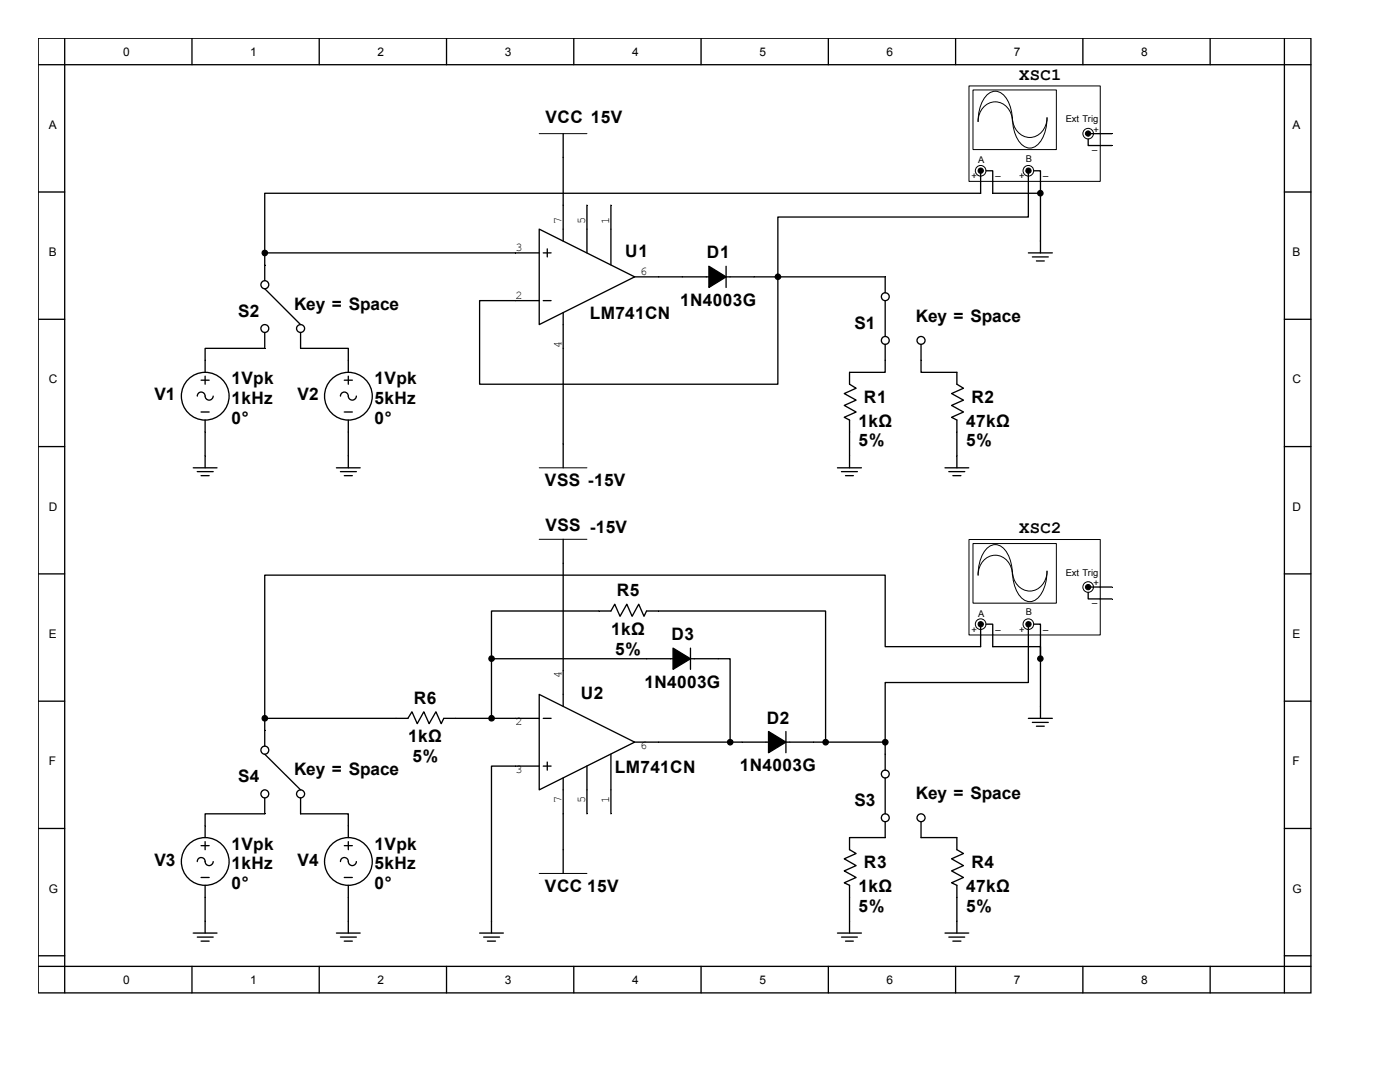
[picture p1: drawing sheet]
<svg xmlns="http://www.w3.org/2000/svg" width="279mm" height="216mm" viewBox="0 0 279 216" stroke-linecap="round" stroke-linejoin="round" font-family="sans-serif">
<g fill="none" stroke="#000" stroke-width=".26">
<path d="M7.6 7.6h254v190.5h-254zM7.6 12.9h254M12.9 7.6v190.5M38.3 7.6v5.3M63.7 7.6v5.3M89.1 7.6v5.3M114.5 7.6v5.3M139.9 7.6v5.3M165.3 7.6v5.3M190.7 7.6v5.3M216.1 7.6v5.3M241.5 7.6v5.3"/>
<path d="M256.3 7.6v190.5M7.6 38.3h5.3M112.4 26.7v21.4M256.3 38.3h5.3M102.9 50.5h4.7M107.6 45.7l19.1 9.5-19.1 9.6zM108.4 50.5h1.6M108.4 60h1.6M109.2 49.7v1.6M117.1 40.9v9.6M121.9 40.9v11.9M126.7 55.2h4.7"/>
<path d="M176.7 58.4v-3.2h-21.5v21.5h-59.5v-16.7h11.9M176.7 60v7.1M7.6 63.7h5.3M39.4 79a.78 .78 0 0 1 .8-.8 .78 .78 0 0 1 .7 .8 .8 .8 0 0 0 .8 .8 .8 .8 0 0 0 .8-.8M40.1 75.9h1.6M40.9 71.9v2.4M40.9 75.1v1.6M112.4 62.4v30.9M176.7 68.7v5.6h-7.2v2.4l1.4 .8-2.4 1 2.4 1.3-2.4 1.1 2.4 1.3-2.4 1.1 1 .5v9.5M183.8 68.7v5.6h7.2v2.4l1.3 .8-2.4 1 2.4 1.3-2.4 1.1 2.4 1.3-2.4 1.1 1.1 .5v9.5M256.3 63.7h5.3M7.6 89.1h5.3"/>
<path d="M38.6 93.3h4.7M39.4 94.1h3.1M40.1 94.9h1.6M40.1 82.2h1.6M40.9 83.8v9.5M167.1 93.3h4.8M167.9 94.1h3.2M168.7 94.9h1.6M188.6 93.3h4.7M189.4 94.1h3.1M190.2 94.9h1.6M256.3 89.1h5.3"/>
<path d="M7.6 114.5h5.3M256.3 114.5h5.3M7.6 139.9h5.3M256.3 139.9h5.3M7.6 165.3h5.3M256.3 165.3h5.3M7.6 190.7h5.3M7.6 192.8h254M38.3 192.8v5.3M63.7 192.8v5.3M89.1 192.8v5.3M114.5 192.8v5.3"/>
<path d="M139.9 192.8v5.3M165.3 192.8v5.3M190.7 192.8v5.3M216.1 192.8v5.3M241.5 192.8v5.3M256.3 190.7h5.3"/>
<circle cx="155.3" cy="55.2" r=".53"/>
<circle cx="176.7" cy="59.2" r=".79"/>
<circle cx="41" cy="79.1" r="4.8"/>
<circle cx="176.7" cy="67.9" r=".79"/>
<circle cx="183.8" cy="67.9" r=".79"/>
</g>
<path d="M107.6 26.7h9.5M107.6 93.3h9.5" fill="none" stroke="#000" stroke-width=".2"/>
<circle cx="155.3" cy="55.2" r=".53" fill="#000"/>
<path d="M193.4 17.2h26.2v19h-26.2z" fill="#fff"/>
<path d="M193.4 17.1h26.2v19.1h-26.2z" fill="none" stroke="#000" stroke-width=".2"/>
<path d="M194.2 18h16.6v11.8h-16.6z" fill="#fff"/>
<path d="M194.2 17.9h16.6v11.9h-16.6zM196.9 19a2.35 2.35 0 0 1 3.9 .6 8.3 8.3 0 0 1 1.3 4.7 3.5 3.5 0 0 0-1.7-3.4 3.5 3.5 0 0 0-3.7 .1 4.1 4.1 0 0 0-1.5 3.3 7.7 7.7 0 0 1 1.7-5.3zM202.1 23.5a3.5 3.5 0 0 0 1.6 3.3 3.5 3.5 0 0 0 3.7 0 4.1 4.1 0 0 0 1.6-3.3 7.2 7.2 0 0 1-2.3 5.7 2.39 2.39 0 0 1-3.4-1.1 8.2 8.2 0 0 1-1.2-4.6z" fill="none" stroke="#000" stroke-width=".2"/>
<circle cx="205.2" cy="34.1" r="1.06" fill="#fff"/>
<circle cx="205.2" cy="34.1" r="1.06" fill="none" stroke="#000" stroke-width=".2"/>
<circle cx="195.7" cy="34.1" r="1.06" fill="#fff"/>
<circle cx="195.7" cy="34.1" r="1.06" fill="none" stroke="#000" stroke-width=".2"/>
<circle cx="217.2" cy="26.7" r="1.06" fill="#fff"/>
<g fill="none" stroke="#000" stroke-width=".2">
<path d="M107.6 107.6h9.5M107.6 174.3h9.5"/>
<circle cx="195.7" cy="34.1" r=".53"/>
<circle cx="205.2" cy="34.1" r=".53"/>
<circle cx="217.2" cy="26.6" r=".52"/>
<circle cx="217.2" cy="26.7" r="1.06"/>
</g>
<g fill="none" stroke="#000" stroke-width=".26">
<path d="M195.7 34.6v4h-142.9v11.9M196.8 34.1h1.3v4.5h9.5M205.2 34.1v9.2h-50v11.9M206.3 34.1h1.3v16.4M217.2 27.7v1.3h4.7M217.4 26.7h4.5M52.8 50.5h50.1M52.8 57.6l7.2 7.2M52.8 50.5v5.5M205.2 50.5h4.8M206 51.3h3.2M206.8 52.1h1.6"/>
<path d="M52.8 66.3v3.2h-11.9v2.4M60 66.3v3.2h9.5v4.8M67.9 79a.78 .78 0 0 1 .8-.8 .78 .78 0 0 1 .8 .8 .8 .8 0 0 0 .8 .8 .8 .8 0 0 0 .8-.8M68.7 75.9h1.6M69.5 75.1v1.6M67.1 93.3h4.8M67.9 94.1h3.2M68.7 94.9h1.6M68.7 82.2h1.6M69.5 83.8v9.5M112.4 107.6v4.8M107.6 138.6l19.1 9.5-19.1 9.5z"/>
<path d="M112.4 133.8v7.2M102.9 152.9h4.7M102.9 143.3h4.7M108.4 152.9h1.6M108.4 143.3h1.6M109.2 152.1v1.6M112.4 155.2v7.2M117.1 152.9v9.5M121.9 150.5v11.9M126.7 148.1h4.7M176.7 150.5v3.2M176.7 155.2v7.2"/>
<path d="M205.2 143.3h4.8M206 144.1h3.2M206.8 144.9h1.6M207.6 141v2.3M39.4 171.9a.78 .78 0 0 1 .8-.8 .78 .78 0 0 1 .7 .8 .8 .8 0 0 0 .8 .8 .8 .8 0 0 0 .8-.8M40.1 168.7h1.6M40.1 175.1h1.6M40.9 164.8v2.3M40.9 167.9v1.6M40.9 176.7v2.4M112.4 169.5v4.8M169.5 167.1v2.4l1.4 .8-2.4 1.1 2.4 1.3-2.4 1.1 2.4 1.3-2.4 1 1 .6v2.4"/>
<path d="M176.7 164v3.1M183.8 164v3.1M191 167.1v2.4l1.3 .8-2.4 1.1 2.4 1.3-2.4 1.1 2.4 1.3-2.4 1 1.1 .6v2.4M38.6 186.2h4.7M39.4 187h3.1M40.1 187.8h1.6M40.9 183.8v2.4M67.1 186.2h4.8M67.9 187h3.2M68.7 187.8h1.6M69.5 183.8v2.4M167.1 186.2h4.8"/>
<path d="M167.9 187h3.2M168.7 187.8h1.6M169.5 183.8v2.4M188.6 186.2h4.7M189.4 187h3.1M190.2 187.8h1.6M191 183.8v2.4"/>
<circle cx="207.6" cy="38.5" r=".53"/>
<circle cx="52.8" cy="56.8" r=".79"/>
<circle cx="52.8" cy="50.5" r=".54"/>
<circle cx="52.8" cy="65.6" r=".79"/>
<circle cx="60" cy="65.6" r=".79"/>
<circle cx="69.5" cy="79.1" r="4.8"/>
<circle cx="176.7" cy="154.5" r=".79"/>
<circle cx="41" cy="171.9" r="4.8"/>
<circle cx="176.7" cy="163.2" r=".79"/>
<circle cx="183.8" cy="163.2" r=".79"/>
</g>
<g fill="#000">
<circle cx="195.7" cy="34.1" r=".53"/>
<circle cx="205.2" cy="34.1" r=".53"/>
<circle cx="207.6" cy="38.5" r=".53"/>
<circle cx="217.2" cy="26.6" r=".52"/>
<circle cx="52.8" cy="50.5" r=".54"/>
</g>
<path d="M193.4 107.7h26.2v19h-26.2z" fill="#fff"/>
<path d="M193.4 107.7h26.2v19h-26.2z" fill="none" stroke="#000" stroke-width=".2"/>
<path d="M194.2 108.5h16.6v11.9h-16.6z" fill="#fff"/>
<path d="M194.2 108.5h16.6v11.9h-16.6zM196.9 109.5a2.35 2.35 0 0 1 3.9 .6 8.4 8.4 0 0 1 1.3 4.7 3.5 3.5 0 0 0-4.8-3.7 4 4 0 0 0-2.1 3.7 7.8 7.8 0 0 1 1.7-5.3zM202.1 114a3.5 3.5 0 0 0 4.7 3.6 4 4 0 0 0 2.2-3.6 7.3 7.3 0 0 1-2.3 5.7 2.38 2.38 0 0 1-3.4-1.1 8.3 8.3 0 0 1-1.2-4.6z" fill="none" stroke="#000" stroke-width=".2"/>
<circle cx="205.2" cy="124.5" r="1.06" fill="#fff"/>
<circle cx="205.2" cy="124.5" r="1.06" fill="none" stroke="#000" stroke-width=".2"/>
<circle cx="195.7" cy="124.5" r="1.06" fill="#fff"/>
<circle cx="195.7" cy="124.5" r="1.06" fill="none" stroke="#000" stroke-width=".2"/>
<circle cx="217.2" cy="117.1" r="1.06" fill="#fff"/>
<g fill="none" stroke="#000" stroke-width=".2">
<circle cx="217.2" cy="117.2" r=".53"/>
<circle cx="217.2" cy="117.1" r="1.06"/>
<circle cx="195.7" cy="124.6" r=".54"/>
<circle cx="205.2" cy="124.6" r=".54"/>
</g>
<g fill="none" stroke="#000" stroke-width=".26">
<path d="M131.4 55.2h23.8M141.5 53.1l3.4 2.1-3.4 2.2zM144.9 53.1v4.3M112.4 112.4v21.4M217.2 118.2v1.3h4.7M217.4 117.1h4.5M98.1 131.4v-9.5h23.8l.8-1.3 1 2.4 1.4-2.4 1.1 2.4 1.3-2.4 1 2.4 .5-1.1h35.8v26.2M98.1 131.4h47.6v16.7M98.1 131.4v11.9M134.3 129.3l3.5 2.1-3.5 2.2zM137.8 129.3v4.3M195.7 125.1v3.9h-19v-14.2h-123.9v28.5"/>
<path d="M196.8 124.5h1.3v4.5h9.5v2.4M205.2 124.5v11.7h-28.5v11.9M206.3 124.5h1.3v16.5M52.8 159.2v3.2h-11.9v2.4M52.8 143.3h28.6l.8-1.3 1.1 2.4 1.3-2.4 1 2.4 1.4-2.4 1.1 2.4 .5-1.1h14.3M52.8 150.5l7.2 7.1M52.8 143.3v5.6M60 159.2v3.2h9.5v4.7M102.9 152.9h-4.8v33.3M131.4 148.1h45.3M153.4 146l3.4 2.1-3.4 2.1zM156.8 146v4.2"/>
<path d="M176.7 148.1v2.4M40.9 179.1v4.7M67.9 171.9a.78 .78 0 0 1 .8-.8 .78 .78 0 0 1 .8 .8 .8 .8 0 0 0 .8 .8 .8 .8 0 0 0 .8-.8M68.7 168.7h1.6M68.7 175.1h1.6M69.5 167.9v1.6M69.5 176.7v7.1M112.4 162.4v7.1M169.5 179.1v4.7M169.5 167.1h7.2M183.8 167.1h7.2M191 179.1v4.7"/>
<path d="M95.7 186.2h4.8M96.5 187h3.2M97.3 187.8h1.6"/>
<circle cx="98.1" cy="131.4" r=".53"/>
<circle cx="207.6" cy="131.4" r=".52"/>
<circle cx="52.8" cy="149.7" r=".79"/>
<circle cx="52.8" cy="158.4" r=".79"/>
<circle cx="52.8" cy="143.3" r=".54"/>
<circle cx="60" cy="158.4" r=".8"/>
<circle cx="98.1" cy="143.3" r=".54"/>
<circle cx="145.7" cy="148.1" r=".54"/>
<circle cx="164.8" cy="148.1" r=".54"/>
<circle cx="176.7" cy="148.1" r=".54"/>
<circle cx="69.5" cy="171.9" r="4.8"/>
</g>
<g fill="#000">
<path d="M141.5 53.1l3.4 2.1-3.4 2.2zM134.3 129.3l3.5 2.1-3.5 2.2zM153.4 146l3.4 2.1-3.4 2.1z"/>
<circle cx="217.2" cy="117.2" r=".53"/>
<circle cx="98.1" cy="131.4" r=".53"/>
<circle cx="195.7" cy="124.6" r=".54"/>
<circle cx="205.2" cy="124.6" r=".54"/>
<circle cx="207.6" cy="131.4" r=".52"/>
<circle cx="52.8" cy="143.3" r=".54"/>
<circle cx="98.1" cy="143.3" r=".54"/>
<circle cx="145.7" cy="148.1" r=".54"/>
<circle cx="164.8" cy="148.1" r=".54"/>
<circle cx="176.7" cy="148.1" r=".54"/>
</g>
<g font-size="3.4">
<text x="203.4" y="16">XSC1</text>
<text x="108.9" y="24.6">VCC 15V</text>
<text x="124.8" y="51.3">U1</text>
<text x="141.1" y="51.6">D1</text>
<text x="47.5" y="63.2">S2</text>
<text x="58.7" y="61.8">Key = Space</text>
<text x="117.7" y="63.7">LM741CN</text>
<text x="135.8" y="61.1">1N4003G</text>
<text x="170.5" y="65.6">S1</text>
<text x="182.8" y="64.2">Key = Space</text>
<text x="46.2" y="76.7">1Vpk</text>
<text x="74.8" y="76.7">1Vpk</text>
<text x="30.8" y="79.8">V1</text>
<text x="46.2" y="80.6">1kHz</text>
<text x="59.4" y="79.8">V2</text>
<text x="74.8" y="80.6">5kHz</text>
<text x="172.4" y="80.4">R1</text>
<text x="193.9" y="80.4">R2</text>
<text x="46.2" y="84.5">0°</text>
<text x="74.8" y="84.5">0°</text>
<text x="171.4" y="85.1">1kΩ</text>
<text x="171.4" y="89.1">5%</text>
<text x="192.8" y="85.1">47kΩ</text>
<text x="192.8" y="89.1">5%</text>
<text x="108.8" y="97.1">VSS -15V</text>
<text x="108.8" y="106">VSS -15V</text>
<text x="203.4" y="106.3">XSC2</text>
<text x="123.1" y="119">R5</text>
<text x="122" y="126.7">1kΩ</text>
<text x="122.8" y="130.6">5%</text>
<text x="134" y="127.8">D3</text>
<text x="128.6" y="137.3">1N4003G</text>
<text x="82.6" y="140.5">R6</text>
<text x="115.9" y="139.4">U2</text>
<text x="81.5" y="148.1">1kΩ</text>
<text x="153" y="144.4">D2</text>
<text x="58.7" y="154.7">Key = Space</text>
<text x="82.3" y="152.1">5%</text>
<text x="122.7" y="154.2">LM741CN</text>
<text x="147.7" y="153.9">1N4003G</text>
<text x="47.5" y="156">S4</text>
<text x="170.5" y="160.8">S3</text>
<text x="182.8" y="159.5">Key = Space</text>
<text x="30.8" y="172.7">V3</text>
<text x="46.2" y="169.5">1Vpk</text>
<text x="46.2" y="173.5">1kHz</text>
<text x="59.4" y="172.7">V4</text>
<text x="74.8" y="169.5">1Vpk</text>
<text x="74.8" y="173.5">5kHz</text>
<text x="172.4" y="173.3">R3</text>
<text x="193.9" y="173.3">R4</text>
<text x="46.2" y="177.4">0°</text>
<text x="74.8" y="177.4">0°</text>
<text x="108.8" y="178">VCC 15V</text>
<text x="171.4" y="178">1kΩ</text>
<text x="192.8" y="178">47kΩ</text>
<text x="171.4" y="181.9">5%</text>
<text x="192.8" y="181.9">5%</text>
</g>
<g font-size="2.4">
<text x="24.6" y="11.1">0</text>
<text x="50" y="11.1">1</text>
<text x="75.4" y="11.1">2</text>
<text x="100.8" y="11.1">3</text>
<text x="126.2" y="11.1">4</text>
<text x="151.6" y="11.1">5</text>
<text x="177" y="11.1">6</text>
<text x="202.4" y="11.1">7</text>
<text x="227.8" y="11.1">8</text>
<text x="9.7" y="25.7">A</text>
<text x="257.9" y="25.7">A</text>
<text x="112.1" y="44.7" transform="rotate(-90 112.1 44.7)">7</text>
<text x="116.8" y="44.7" transform="rotate(-90 116.8 44.7)">5</text>
<text x="121.6" y="44.7" transform="rotate(-90 121.6 44.7)">1</text>
<text x="9.7" y="51.1">B</text>
<text x="102.9" y="50.1">3</text>
<text x="257.9" y="51.1">B</text>
<text x="102.9" y="59.6">2</text>
<text x="127.8" y="54.9">6</text>
<text x="112.1" y="69.5" transform="rotate(-90 112.1 69.5)">4</text>
<text x="9.7" y="76.5">C</text>
<text x="257.9" y="76.5">C</text>
<text x="9.7" y="101.9">D</text>
<text x="257.9" y="101.9">D</text>
<text x="9.7" y="127.3">E</text>
<text x="257.9" y="127.3">E</text>
<text x="112.1" y="135.3" transform="rotate(-90 112.1 135.3)">4</text>
<text x="102.9" y="144.7">2</text>
<text x="127.8" y="149.5">6</text>
<text x="9.7" y="152.7">F</text>
<text x="102.9" y="154.3">3</text>
<text x="257.9" y="152.7">F</text>
<text x="112.1" y="160.2" transform="rotate(-90 112.1 160.2)">7</text>
<text x="116.8" y="160.2" transform="rotate(-90 116.8 160.2)">5</text>
<text x="121.6" y="160.2" transform="rotate(-90 121.6 160.2)">1</text>
<text x="9.7" y="178.1">G</text>
<text x="257.9" y="178.1">G</text>
<text x="24.6" y="196.3">0</text>
<text x="50" y="196.3">1</text>
<text x="75.4" y="196.3">2</text>
<text x="100.8" y="196.3">3</text>
<text x="126.2" y="196.3">4</text>
<text x="151.6" y="196.3">5</text>
<text x="177" y="196.3">6</text>
<text x="202.4" y="196.3">7</text>
<text x="227.8" y="196.3">8</text>
</g>
<g font-size="1.9">
<text x="212.7" y="24.4">Ext Trig</text>
<text x="218" y="29.7">_</text>
<text x="218.2" y="26.5">+</text>
<text x="193.9" y="35.8">+</text>
<text x="195.2" y="32.6">A</text>
<text x="198.7" y="35">_</text>
<text x="203.4" y="35.8">+</text>
<text x="204.7" y="32.3">B</text>
<text x="208.2" y="35">_</text>
<text x="212.7" y="114.9">Ext Trig</text>
<text x="218.2" y="117">+</text>
<text x="195.2" y="123.1">A</text>
<text x="198.7" y="125.5">_</text>
<text x="204.7" y="122.8">B</text>
<text x="208.2" y="125.5">_</text>
<text x="218" y="120.2">_</text>
<text x="193.9" y="126.2">+</text>
<text x="203.4" y="126.2">+</text>
</g>
</svg>
